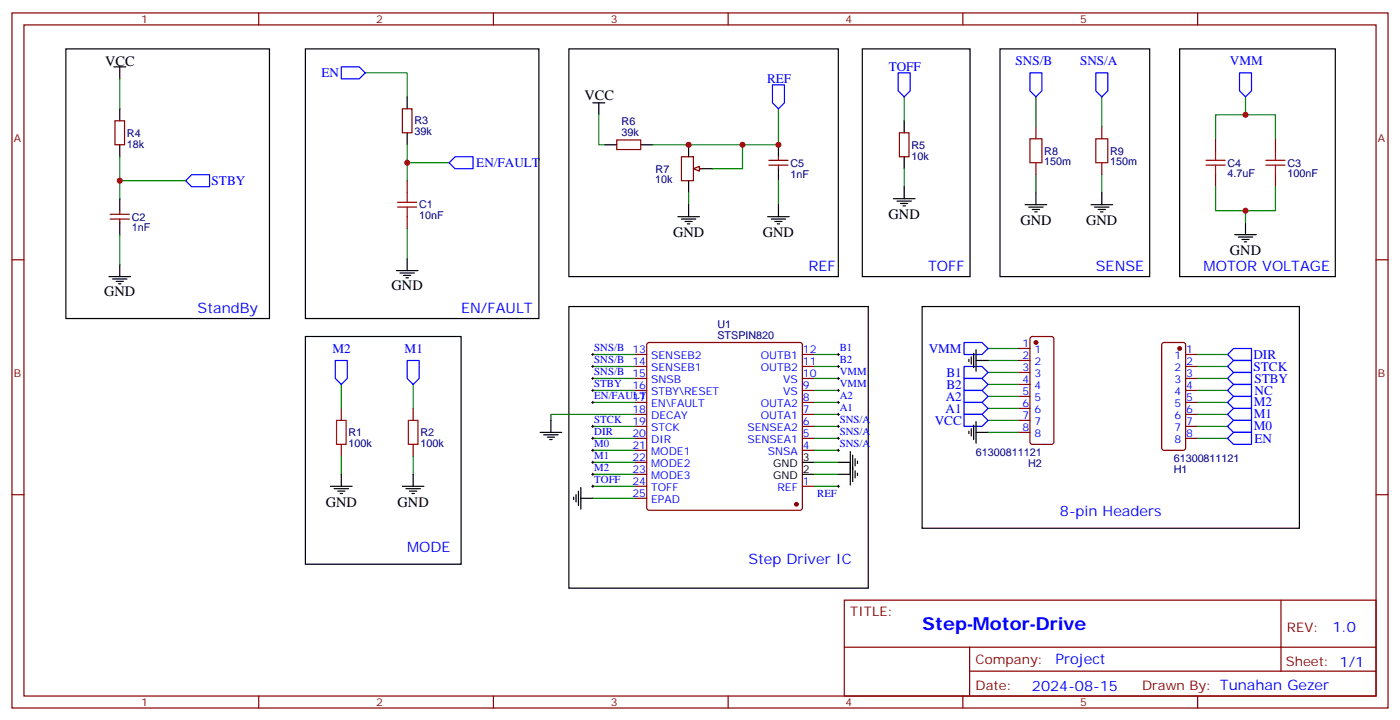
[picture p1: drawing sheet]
<svg xmlns="http://www.w3.org/2000/svg" width="412mm" height="212mm" viewBox="0 0 412 212" stroke-linecap="round" stroke-linejoin="round" font-family="sans-serif">
<g fill="none" stroke="#870000" stroke-width=".35">
<path d="M3.5 3.8h405.4v204.6h-405.4zM7.1 7.3h398.2v197.6h-398.2zM76.2 3.8v3.5M145.3 3.8v3.5M214.5 3.8v3.5M283.6 3.8v3.5M352.8 3.8v3.5M33.9 35.6h2.8v7h-2.8zM118.5 32h2.9v7.1h-2.9zM119.9 53.2v3.5M181.7 41.2h7v2.8h-7zM200.7 46.1h3.6v7.1h-3.6z"/>
<path d="M205 49.7h1.7M226.5 47.2h5.6M226.5 48.6h5.6M229.3 46.1v1.1M229.3 48.6v1.1M3.5 76.5h3.6M32.5 63.1h5.6M32.5 64.5h5.6M35.3 62v1.1M35.3 64.5v1M119.9 63.8v3.5M405.3 76.5h3.6"/>
<path d="M187 118.5h3.5M187 114.9h3.5M187 111.4h3.5M187 107.9h3.5M187 104.4h3.5M190.7 101l.5-.2h44.5l.5 .2 .2 .5v48l-.3 .5-.4 .2h-44.5l-.5-.2-.2-.5v-48zM236.4 118.5h3.5M236.4 114.9h3.5M236.4 111.4h3.5M236.4 107.9h3.5M236.4 104.4h3.5M342.4 101l.5-.2h5.6l.5 .2 .2 .5v30.4l-.2 .5-.5 .2h-5.6l-.5-.3-.2-.4v-30.4z"/>
<path d="M349.2 118.5h3.6M349.2 114.9h3.6M349.2 111.4h3.6M349.2 107.9h3.6M349.2 104.4h3.6M100.5 120.2v3.6M100.5 130.8v3.5M121.7 120.2v3.6M121.7 130.8v3.5M187 132.6h3.5M187 129h3.5M187 125.5h3.5"/>
<path d="M187 122h3.5M187 136.1h3.5M187 139.6h3.5M236.4 132.6h3.5M236.4 129h3.5M236.4 125.5h3.5M236.4 122h3.5M349.2 129h3.6M349.2 125.5h3.6M349.2 122h3.6M3.5 145.6h3.6M187 143.2h3.5"/>
<path d="M187 146.7h3.5M236.4 143.2h3.5M405.3 145.6h3.6M248.7 176.7h156.6v28.2h-156.6zM377.3 176.7v20.9M248.7 190.5h156.5M285.6 197.6h119.6M285.6 190.5v14.1M76.2 204.9v3.5M145.3 204.9v3.5M214.5 204.9v3.5M283.6 204.9v3.5"/>
<path d="M352.8 204.9v3.5"/>
</g>
<g fill="#870000" stroke="#870000" stroke-width=".35">
<circle cx="234.6" cy="148.4" r=".53"/>
<circle cx="347.5" cy="102.6" r=".53"/>
</g>
<g fill="none" stroke="#000" stroke-width=".35">
<path d="M19.4 14.4h60v79.4h-60zM33.5 19.7h3.5M35.3 19.7v3.5M90 14.4h68.7v79.4h-68.7zM35.3 32v3.6M119.9 28.5v3.5M119.9 39.1v3.5M35.3 42.6v3.5M35.3 58.5v3.5M178.2 42.6h3.5M188.7 42.6h3.6M202.8 42.6v3.5"/>
<path d="M202.8 53.2v3.5M206.4 49.7h3.5M229.3 42.6v3.5M229.3 49.7v3.5M35.3 65.5v3.6M35.3 77.9v3.5M116.8 79.7h6.3M119.9 76.1v3.6M226.1 63.8h6.4M227.2 64.5h4.2M228.2 65.2h2.2M229 65.9h.7"/>
<path d="M229.3 60.3v3.5M32.1 81.4h6.4M33.2 82.1h4.2M34.2 82.8h2.1M34.9 83.5h.7M90 99.1h45.8v67h-45.8zM117.8 80.4h4.3M118.9 81.1h2.1M119.6 81.8h.7M167.6 90.2h88.2v82.9h-88.2zM100.5 139.6v3.6M121.7 139.6v3.6"/>
<path d="M159.1 127.3h6.4M160.2 128h4.2M161.2 128.7h2.1M161.9 129.4h.7M162.3 123.8v3.5M236.4 139.6h3.5M236.4 136.1h3.5M97.4 143.2h6.3M98.4 143.9h4.3M99.5 144.6h2.1M100.2 145.3h.7M118.5 143.2h6.4"/>
<path d="M119.6 143.9h4.2M120.6 144.6h2.2M121.4 145.3h.7"/>
</g>
<g fill="none" stroke="#008700" stroke-width=".35">
<path d="M35.3 23.2v8.8M107.6 21.4h12.3v7.1M35.3 46.1v12.4M35.3 53.2h19.4M119.9 42.6v10.6M119.9 47.9h12.4M229.3 53.2v7.1M35.3 69.1v8.8M119.9 67.3v8.8M100.5 113.2v7M121.7 113.2v7M174.6 114.9h12.4"/>
<path d="M174.6 118.5h12.4M352.8 111.4h8.8M352.8 118.5h8.8M352.8 104.4h8.8M352.8 107.9h8.8M100.5 134.3v5.3M121.7 134.3v5.3M174.6 129h12.4M174.6 125.5h12.4M174.6 132.6h12.4M174.6 136.1h12.4M174.6 139.6h12.4"/>
<path d="M187 122h-24.7v1.8M352.8 129h8.8M352.8 125.5h8.8M352.8 122h8.8"/>
</g>
<path d="M100.5 19.7h5.3l1.8 1.7-1.8 1.8h-5.3zM56.4 51.4h5.3v3.6h-5.3l-1.7-1.8zM132.3 47.9l1.8-1.8h5.2v3.6h-5.2zM98.8 106.1h3.5v5.3l-1.8 1.8-1.7-1.8zM119.9 106.1h3.6v5.3l-1.8 1.8-1.8-1.8zM361.6 111.4l1.8-1.8h5.3v3.6h-5.3zM361.6 104.4l1.8-1.8h5.3v3.5h-5.3zM361.6 107.9l1.8-1.8h5.3v3.5h-5.3zM361.6 118.5l1.8-1.8h5.3v3.5h-5.3zM361.6 129l1.8-1.7h5.3v3.5h-5.3zM361.6 125.5l1.8-1.7h5.3v3.5h-5.3zM361.6 122l1.8-1.8h5.3v3.6h-5.3z" fill="none" stroke="#00f" stroke-width=".35"/>
<g fill="none" stroke="#000" stroke-width=".29">
<path d="M174.3 114.9h.7M174.3 118.5h.7M174.6 114.6v.7M174.6 118.1v.7M174.3 129h.7M174.3 125.5h.7M174.3 132.6h.7M174.3 136.1h.7M174.3 139.6h.7M174.6 125.2v.7M174.6 128.7v.7M174.6 132.2v.7"/>
<path d="M174.6 135.7v.8M174.6 139.3v.7"/>
</g>
<path d="M117.1 59.5h5.7M119.9 56.7v2.8M117.1 61h5.7M119.9 61v2.8M99.1 123.8h2.9v7h-2.9zM120.3 123.8h2.8v7h-2.8z" fill="none" stroke="#a10000" stroke-width=".35"/>
<path d="M204.3 49.7l1.7-.7v1.4z" fill="#f0f0f0" stroke="#870000" stroke-width=".35"/>
<g fill="none" stroke="#008700" stroke-width=".35">
<path d="M176.4 33.8v8.8h1.8M229.3 32v10.6h-10.6v7.1h-8.8M266.3 28.5v7.1M305.2 28.5v8.8M324.6 28.5v8.8M366.9 28.5v5.3M192.3 42.6h26.4M202.8 56.7v3.6M266.3 49.7v5.3M305.2 51.4v5.3M324.6 51.4v5.3M358.1 40.9v-7.1h17.6v7.1"/>
<path d="M358.1 55v7h8.8v3.5M375.7 55v7h-8.8M174.6 111.4h12.4M174.6 107.9h12.4M174.6 104.4h12.4M239.9 111.4h7M239.9 107.9h7M239.9 104.4h7M239.9 118.5h7M239.9 114.9h7M291 102.6h8.9M291 106.1h8.9"/>
<path d="M291 109.6h8.9M291 113.2h8.9M291 116.7h8.9M352.8 114.9h8.8M239.9 136.1h7M239.9 139.6h7M239.9 132.6h7M239.9 129h7M239.9 125.5h7M239.9 122h7M291 120.2h8.9M291 123.8h8.9"/>
<path d="M291 127.3h8.9M174.6 143.2h12.4M174.6 146.7h12.4M239.9 143.2h7"/>
</g>
<g fill="none" stroke="#000" stroke-width=".35">
<path d="M167.6 14.4h79.3v67h-79.3zM254 14.4h31.8v67h-31.8zM294.6 14.4h44.1v67h-44.1zM347.5 14.4h45.8v67h-45.8zM174.6 30.3h3.6M176.4 30.3v3.5M266.3 35.6v3.5M263.2 58.5h6.3M264.2 59.2h4.3M265.3 59.9h2.1M266.3 46.1v3.6M266.3 55v3.5"/>
<path d="M305.2 56.7v3.6M324.6 56.7v3.6M199.7 63.8h6.3M200.7 64.5h4.3M201.8 65.2h2.1M202.5 65.9h.7M202.8 60.3v3.5M266 60.6h.7M302 60.3h6.3M303 61h4.3M304.1 61.7h2.1M304.8 62.4h.7"/>
<path d="M321.4 60.3h6.3M322.4 61h4.3M323.5 61.7h2.1M324.2 62.4h.7M363.7 69.1h6.4M364.8 69.8h4.2M365.8 70.5h2.1M366.5 71.2h.7M366.9 65.5v3.6M271.6 90.2h111.2v65.3h-111.2zM285.4 105.8v.7M286.1 105.1v2.1"/>
<path d="M286.8 104v4.2M287.5 106.1h3.5M287.5 102.9v6.4M246.9 136.1h3.6M246.9 139.6h3.6M250.5 132.9v9.9M251.2 134v7.7M251.9 135v2.2M251.9 138.6v2.1M252.6 135.7v.8M252.6 139.3v.7M285.4 126.9v.7"/>
<path d="M286.1 126.2v2.1M286.8 125.2v4.2M287.5 124.1v6.4M287.5 127.3h3.5M169 146.3v.7M169.7 145.6v2.1M170.4 144.6v4.2M171.1 146.7h3.5M171.1 143.5v6.4"/>
</g>
<g fill="none" stroke="#000" stroke-width=".29">
<path d="M174.3 104.4h.7M174.3 107.9h.7M174.3 111.4h.7M174.6 104v.7M174.6 107.5v.7M174.6 111.1v.7M246.6 104.4h.7M246.6 107.9h.7M246.6 111.4h.7M246.6 118.5h.7M246.6 114.9h.7M246.9 104v.7"/>
<path d="M246.9 107.5v.7M246.9 111.1v.7M246.9 114.6v.7M246.9 118.1v.7M246.6 125.5h.7M246.6 129h.7M246.6 132.6h.7M246.6 122h.7M246.9 121.6v.7M246.9 125.2v.7M246.9 128.7v.7M246.9 132.2v.7"/>
<path d="M174.3 143.2h.7M174.6 142.8v.7M246.6 143.2h.7M246.9 142.8v.7"/>
</g>
<path d="M227.5 25h3.6v5.3l-1.8 1.7-1.8-1.7zM264.6 21.4h3.5v5.3l-1.8 1.8-1.7-1.8zM303.4 21.4h3.5v5.3l-1.7 1.8-1.8-1.8zM322.8 21.4h3.5v5.3l-1.7 1.8-1.8-1.8zM365.1 21.4h3.6v5.3l-1.8 1.8-1.8-1.8zM284 118.5h5.3l1.7 1.7-1.7 1.8h-5.3zM284 114.9h5.3l1.7 1.8-1.7 1.8h-5.3zM284 107.9h5.3l1.7 1.7-1.7 1.8h-5.3zM284 111.4h5.3l1.7 1.8-1.7 1.7h-5.3zM284 100.8h5.3l1.7 1.8-1.7 1.8h-5.3zM361.6 114.9l1.8-1.7h5.3v3.5h-5.3zM284 122h5.3l1.7 1.8-1.7 1.7h-5.3z" fill="none" stroke="#00f" stroke-width=".35"/>
<g fill="none" stroke="#870000" stroke-width=".35">
<path d="M264.9 39.1h2.9v7h-2.9zM305.2 37.3v3.6M324.6 37.3v3.6M305.2 47.9v3.5M324.6 47.9v3.5M358.1 40.9v3.5M358.1 51.4v3.6M375.7 40.9v3.5M375.7 51.4v3.6M303.6 99.3l.5-.2h5.6l.5 .2 .2 .5v30.3l-.2 .5-.5 .2h-5.6l-.5-.2-.2-.5v-30.3zM299.9 102.6h3.5M299.9 106.1h3.5"/>
<path d="M299.9 109.6h3.5M299.9 113.2h3.5M299.9 116.7h3.5M299.9 120.2h3.5M299.9 123.8h3.5M299.9 127.3h3.5"/>
</g>
<path d="M303.4 40.9h3.5v7h-3.5zM322.8 40.9h3.5v7h-3.5zM355.2 48.6h5.7M355.2 47.2h5.7M358.1 44.4v2.8M358.1 48.6v2.8M372.9 48.6h5.6M372.9 47.2h5.6M375.7 44.4v2.8M375.7 48.6v2.8" fill="none" stroke="#a10000" stroke-width=".35"/>
<circle cx="305.2" cy="100.8" r=".53" fill="#870000" stroke="#870000" stroke-width=".35"/>
<g fill="#c00">
<circle cx="35.3" cy="53.2" r=".88"/>
<circle cx="119.9" cy="47.9" r=".88"/>
<circle cx="202.8" cy="42.6" r=".88"/>
<circle cx="229.3" cy="42.6" r=".88"/>
<circle cx="218.7" cy="42.6" r=".88"/>
<circle cx="366.9" cy="33.8" r=".88"/>
<circle cx="366.9" cy="62" r=".88"/>
</g>
<text font-size="5.3" fill="#00f" x="271.6" y="185.5">Step-Motor-Drive</text>
<g font-size="4.2">
<text x="31" y="19.3">VCC</text>
<text x="172.2" y="29.6">VCC</text>
<text x="261.8" y="64.5">GND</text>
<text x="198.3" y="69.8">GND</text>
<text x="224.7" y="69.8">GND</text>
<text x="300.6" y="66.3">GND</text>
<text x="320" y="66.3">GND</text>
<text x="362.3" y="75.2">GND</text>
<text x="30.7" y="87.1">GND</text>
<text x="115.4" y="85.3">GND</text>
<text x="96" y="149.2">GND</text>
<text x="117.1" y="149.2">GND</text>
</g>
<g font-size="4.2" fill="#00f">
<text x="238.1" y="79.7">REF</text>
<text x="273.4" y="79.7">TOFF</text>
<text x="322.8" y="79.7">SENSE</text>
<text x="354.5" y="79.7">MOTOR VOLTAGE</text>
<text x="58.2" y="92">StandBy</text>
<text x="135.8" y="92">EN/FAULT</text>
<text x="312.2" y="152">8-pin Headers</text>
<text x="119.9" y="162.6">MODE</text>
<text x="220.5" y="166.1">Step Driver IC</text>
<text x="392.5" y="185.9">1.0</text>
<text x="310.9" y="195.5">Project</text>
<text x="304" y="203.3">2024-08-15</text>
</g>
<g font-size="3.9" fill="#00f">
<text x="94.7" y="22.7">EN</text>
<text x="261.8" y="20.9">TOFF</text>
<text x="299.1" y="19.2">SNS/B</text>
<text x="318.2" y="19.2">SNS/A</text>
<text x="362.3" y="19.2">VMM</text>
<text x="226" y="24.5">REF</text>
<text x="140.3" y="49.2">EN/FAULT</text>
<text x="62.3" y="54.4">STBY</text>
<text x="98" y="103.9">M2</text>
<text x="119.2" y="104">M1</text>
<text x="273.6" y="103.9">VMM</text>
<text x="369.2" y="105.6">DIR</text>
<text x="278.8" y="110.9">B1</text>
<text x="369.3" y="109.1">STCK</text>
<text x="369.5" y="112.7">STBY</text>
<text x="278.6" y="117.9">A2</text>
<text x="278.8" y="114.4">B2</text>
<text x="369.4" y="119.7">M2</text>
<text x="369.5" y="116.1">NC</text>
<text x="275.4" y="125">VCC</text>
<text x="278.5" y="121.5">A1</text>
<text x="369.4" y="123.2">M1</text>
<text x="369.3" y="126.7">M0</text>
<text x="369.6" y="130.4">EN</text>
</g>
<g font-size="3.9" fill="#800">
<text x="250.5" y="181.3">TITLE:</text>
<text x="379.1" y="185.9">REV:</text>
<text x="287.4" y="195.5">Company:</text>
<text x="378.7" y="196.1">Sheet: 1/1</text>
<text x="287.4" y="203.1">Date:</text>
<text x="336.4" y="203.2">Drawn By: Tunahan Gezer</text>
</g>
<g font-size="3.2" fill="#800">
<text x="41.6" y="6.8">1</text>
<text x="110.8" y="6.8">2</text>
<text x="179.9" y="6.8">3</text>
<text x="249.1" y="6.8">4</text>
<text x="318.2" y="6.8">5</text>
<text x="4.1" y="41.9">A</text>
<text x="405.9" y="41.9">A</text>
<text x="4.1" y="111.1">B</text>
<text x="405.9" y="111.1">B</text>
<text x="41.6" y="207.9">1</text>
<text x="110.8" y="207.9">2</text>
<text x="179.9" y="207.9">3</text>
<text x="249.1" y="207.9">4</text>
<text x="318.2" y="207.9">5</text>
</g>
<g font-size="3.2" fill="#000080">
<text x="37.4" y="40.2">R4</text>
<text x="122.1" y="39.8">39k</text>
<text x="122.1" y="36.6">R3</text>
<text x="183.1" y="40.1">39k</text>
<text x="183.1" y="36.9">R6</text>
<text x="37.4" y="43.4">18k</text>
<text x="268.5" y="47">10k</text>
<text x="268.5" y="43.7">R5</text>
<text x="307.6" y="45.6">R8</text>
<text x="327" y="45.6">R9</text>
<text x="193" y="54">10k</text>
<text x="193.1" y="50.8">R7</text>
<text x="232.8" y="52.3">1nF</text>
<text x="232.8" y="49">C5</text>
<text x="307.6" y="48.7">150m</text>
<text x="327" y="48.7">150m</text>
<text x="361.6" y="52.2">4.7uF</text>
<text x="361.6" y="49.1">C4</text>
<text x="379.2" y="52.2">100nF</text>
<text x="379.2" y="49.1">C3</text>
<text x="38.8" y="64.9">C2</text>
<text x="123.5" y="64.5">10nF</text>
<text x="123.5" y="61.3">C1</text>
<text x="38.8" y="68.1">1nF</text>
<text x="211.3" y="99.8">STSPIN820</text>
<text x="211.3" y="96.5">U1</text>
<text x="102.7" y="131.6">100k</text>
<text x="102.7" y="128.4">R1</text>
<text x="123.8" y="131.6">100k</text>
<text x="123.8" y="128.4">R2</text>
<text x="287.5" y="134.3">61300811121</text>
<text x="302.8" y="137.5">H2</text>
<text x="345.7" y="136.1">61300811121</text>
<text x="345.7" y="139.3">H1</text>
</g>
<g font-size="3.2" fill="#00f">
<text x="175.1" y="103.5">SNS/B</text>
<text x="175.1" y="107">SNS/B</text>
<text x="186.3" y="104">13</text>
<text x="186.3" y="107.5">14</text>
<text x="191.8" y="105.8">SENSEB2</text>
<text x="224.1" y="105.8">OUTB1</text>
<text x="236.5" y="107.5">11</text>
<text x="236.5" y="104">12</text>
<text x="247.4" y="107">B2</text>
<text x="247.4" y="103.5">B1</text>
<text x="301.2" y="102.2">1</text>
<text x="301.2" y="105.8">2</text>
<text x="304.7" y="104">1</text>
<text x="304.7" y="107.5">2</text>
<text x="345.9" y="105.8">1</text>
<text x="349.4" y="104">1</text>
<text x="349.4" y="107.5">2</text>
<text x="175.1" y="110.5">SNS/B</text>
<text x="186.3" y="111.1">15</text>
<text x="191.8" y="109.3">SENSEB1</text>
<text x="191.8" y="112.8">SNSB</text>
<text x="224.1" y="109.3">OUTB2</text>
<text x="230.7" y="112.8">VS</text>
<text x="236.5" y="111.1">10</text>
<text x="247.4" y="110.5">VMM</text>
<text x="301.2" y="109.3">3</text>
<text x="301.2" y="112.8">4</text>
<text x="304.7" y="111.1">3</text>
<text x="345.9" y="109.3">2</text>
<text x="345.9" y="112.8">3</text>
<text x="349.4" y="111.1">3</text>
<text x="175.1" y="114.1">STBY</text>
<text x="175.1" y="117.6">EN/FAULT</text>
<text x="186.3" y="114.6">16</text>
<text x="186.3" y="118.1">17</text>
<text x="191.8" y="116.3">STBY\RESET</text>
<text x="191.8" y="119.9">EN\FAULT</text>
<text x="224.1" y="119.9">OUTA2</text>
<text x="230.7" y="116.3">VS</text>
<text x="236.5" y="118.1">8</text>
<text x="236.5" y="114.6">9</text>
<text x="247.4" y="117.6">A2</text>
<text x="247.4" y="114.1">VMM</text>
<text x="301.2" y="116.3">5</text>
<text x="301.2" y="119.9">6</text>
<text x="304.7" y="114.6">4</text>
<text x="304.7" y="118.1">5</text>
<text x="345.9" y="116.3">4</text>
<text x="345.9" y="119.9">5</text>
<text x="349.4" y="114.6">4</text>
<text x="349.4" y="118.1">5</text>
<text x="175.1" y="124.6">STCK</text>
<text x="186.3" y="121.6">18</text>
<text x="186.3" y="125.2">19</text>
<text x="191.8" y="123.4">DECAY</text>
<text x="224.1" y="123.4">OUTA1</text>
<text x="236.5" y="125.2">6</text>
<text x="236.5" y="121.6">7</text>
<text x="247.4" y="124.6">SNS/A</text>
<text x="247.4" y="121.1">A1</text>
<text x="301.2" y="123.4">7</text>
<text x="304.7" y="121.6">6</text>
<text x="304.7" y="125.2">7</text>
<text x="345.9" y="123.4">6</text>
<text x="349.4" y="121.6">6</text>
<text x="349.4" y="125.2">7</text>
<text x="175.1" y="128.2">DIR</text>
<text x="175.1" y="131.7">M0</text>
<text x="186.3" y="128.7">20</text>
<text x="191.8" y="126.9">STCK</text>
<text x="191.8" y="130.5">DIR</text>
<text x="220.1" y="130.5">SENSEA1</text>
<text x="220.1" y="126.9">SENSEA2</text>
<text x="236.5" y="128.7">5</text>
<text x="247.4" y="128.2">SNS/A</text>
<text x="247.4" y="131.7">SNS/A</text>
<text x="301.2" y="126.9">8</text>
<text x="304.7" y="128.7">8</text>
<text x="345.9" y="126.9">7</text>
<text x="345.9" y="130.5">8</text>
<text x="349.4" y="128.7">8</text>
<text x="175.1" y="135.2">M1</text>
<text x="186.3" y="132.2">21</text>
<text x="186.3" y="135.7">22</text>
<text x="191.8" y="134">MODE1</text>
<text x="191.8" y="137.5">MODE2</text>
<text x="226.2" y="134">SNSA</text>
<text x="236.5" y="132.2">4</text>
<text x="175.1" y="138.7">M2</text>
<text x="175.1" y="142.3">TOFF</text>
<text x="186.3" y="139.3">23</text>
<text x="186.3" y="142.8">24</text>
<text x="191.8" y="141">MODE3</text>
<text x="236.5" y="142.8">1</text>
<text x="186.3" y="146.3">25</text>
<text x="191.8" y="144.6">TOFF</text>
<text x="191.8" y="148.1">EPAD</text>
<text x="229" y="144.6">REF</text>
<text x="240.7" y="146.3">REF</text>
</g>
<g font-size="3.2">
<text x="227.8" y="137.5">GND</text>
<text x="236.5" y="135.7">3</text>
<text x="227.8" y="141">GND</text>
<text x="236.5" y="139.3">2</text>
</g>
</svg>
